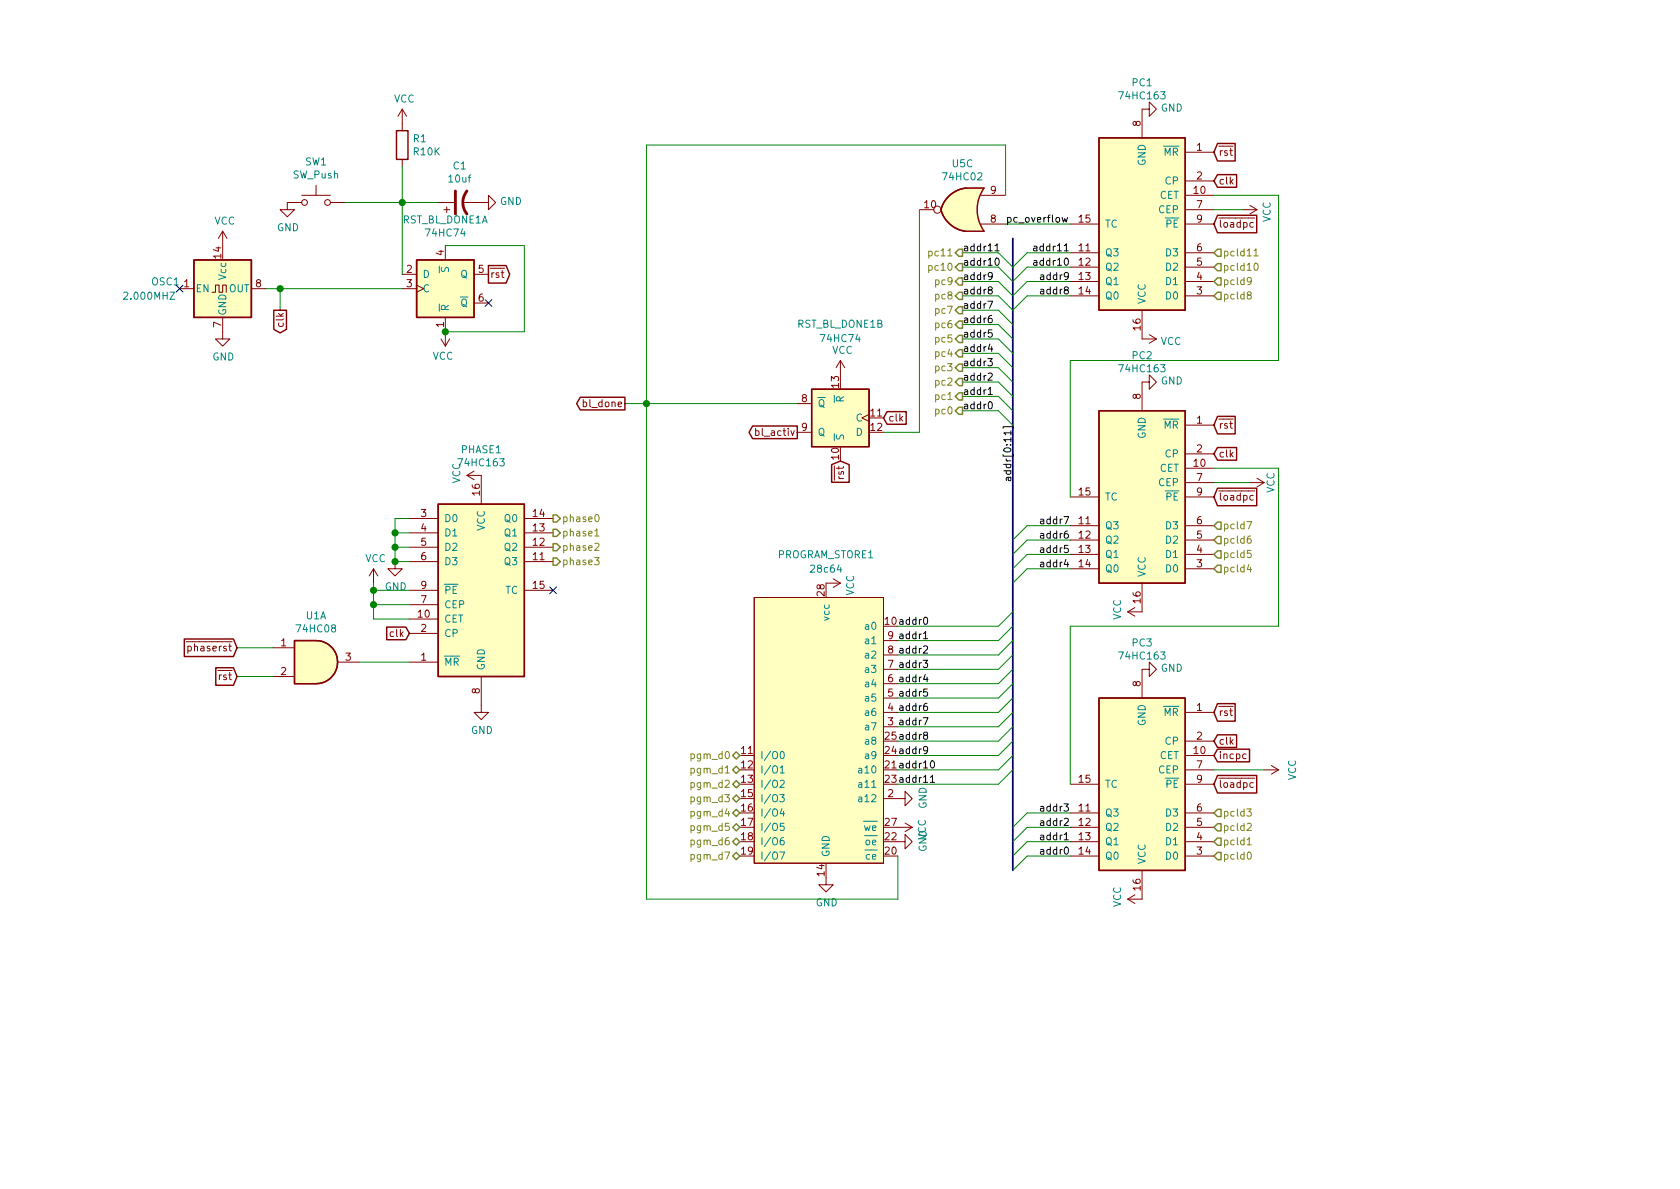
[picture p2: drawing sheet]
<svg xmlns="http://www.w3.org/2000/svg" width="297mm" height="210mm" viewBox="0 0 297 210" stroke-linecap="round" stroke-linejoin="round" font-family="sans-serif">
<g fill="none" stroke="#840000" stroke-width=".18">
<path d="M71.1 19.3v3.8M71.1 19.3l-.7 1.3M71.1 19.3l.8 1.3M203.2 19.3v1.3l1.3-1.3-1.3-1.3v1.3h-1.3v5.1M53.3 35.8h-2.5v1.3h1.3l-1.3 1.2-1.3-1.2h1.3M53.3 34.5h5.1M55.9 32.8v1.7M58.4 35.8h2.6M71.1 28.2v1.3M77.5 35.8h2.8M78.5 37.1h1M79 36.6v1"/>
<path d="M81.8 35.8h4.6v-1.3l1.2 1.3-1.2 1.3v-1.3M162.6 37.1h2.5M173.5 34.5h4.3M173.5 39.6h4.3M189.2 39.6h5.1M209.5 26.9h5.1M209.5 34.5h5.1M209.5 39.6h5.1M209.5 32h5.1M209.5 37.1h5.1M217.3 25.9h.7M219.7 37.1h2.5"/>
<path d="M220.8 38.6h1M221 36.3l1.2 .8M221.6 39.4l-.4-.1-.2 .3 .1 .5h.5M222.2 37.1l-1.2 .7M31.7 51h2.6M37.5 51.7h.6v-1.3h.6v1.3h.7v-1.3h.6v1.3M39.4 56.1v3.8h1.2l-1.2 1.3-1.3-1.3h1.3M39.4 40.9v2.5M39.4 40.9l-.8 1.3M39.4 40.9l.7 1.3M44.4 51h2.6M71.1 48.5h2.6"/>
<path d="M71.1 51h2.6M73.7 50.4l1.2 .6-1.2 .7M78 59.9l.7 1.3M78.7 43.4v2.6M78.7 56.1v5.1M79.5 59.9l-.8 1.3M83.8 48.5h2.6M83.8 53.6h2.6M88.5 47.4h.7M189.2 44.7h5.1M189.2 47.2h5.1M189.2 49.8h5.1"/>
<path d="M189.2 52.3h5.1M201.9 54.9v5h2.6M203.2 59.2l1.3 .7M204.5 59.9l-1.3 .8M209.5 44.7h5.1M209.5 47.2h5.1M209.5 49.8h5.1M209.5 52.3h5.1M133.6 76.2h.4l.2 .2-.1 .6h-.5M133.6 75.7v1.3M141 71.4h2.5M141 76.4h2.5"/>
<path d="M148.6 63.7l-.8 1.3M148.6 63.7v2.6M148.6 63.7l.8 1.3M153.7 73.3l-1.3 .6 1.3 .6M203.2 67.6v1.2l1.3-1.2-1.3-1.3v1.3h-1.3v5M209.5 75.2h5.1M217.3 74.1h.7M69.8 99.3v1.3h1.3l-1.3 1.2-1.2-1.2h1.2M72.4 99.3h5.1M72.4 96.8h5.1M72.4 94.2h5.1M72.4 91.7h5.1"/>
<path d="M82.5 84.1l1.3 .7M82.5 84.1h2.6v5M83.8 83.3l-1.3 .8M92.7 99.3h5.1M92.7 96.8h5.1M92.7 94.2h5.1M92.7 91.7h5.1M189.2 93h5.1M189.2 95.5h5.1M189.2 98h5.1M189.2 87.9h5.1M209.5 82.8h5.1"/>
<path d="M209.5 93h5.1M209.5 95.5h5.1M209.5 98h5.1M209.5 87.9h5.1M209.5 80.3h5.1M209.5 85.3h5.1M220.8 86.8h1M221 85.3h2.5M221.6 87.6h-.4l-.2 .2 .1 .6h.5M222.2 84.6l1.3 .7M223.5 85.3l-1.3 .8M32.9 113.5h1.2"/>
<path d="M33.2 114.3h.4l.2 .2-.1 .6h-.5M33.2 114.3v1.2M48.3 114.5h3.8M48.3 119.6h3.8M59.7 117.1h3.8M66 100.6l-.7 1.2M66 100.6v2.5M66 100.6l.8 1.2M72.4 117.1h5.1M72.4 109.5h5.1M72.4 104.4h5.1M72.4 112h5.1"/>
<path d="M72.4 106.9h5.1M85.1 119.6v6.4h1.3l-1.3 1.2-1.3-1.2h1.3M92.7 104.4h5.1M133.3 105.7h22.9v46.9h-22.9zM133.3 105.7h.1M146 103.1h2.6M147.3 102.4l1.3 .7M148.6 103.1l-1.3 .8M156.2 118.4h2.5M156.2 115.8h2.5M156.2 113.3h2.5M189.2 100.6h5.1"/>
<path d="M199.4 108.2l1.3 .8M200.7 107.4l-1.3 .8M201.9 103.1v5.1h-2.5M203.2 118.4v1.2l1.3-1.2-1.3-1.3v1.3h-1.3v5M209.5 100.6h5.1M156.2 128.5h2.5M156.2 126h2.5M156.2 123.4h2.5M156.2 120.9h2.5M189.2 138.7h5.1M209.5 136.1h5.1M209.5 126h5.1"/>
<path d="M209.5 133.6h5.1M209.5 138.7h5.1M209.5 131.1h5.1M217.3 124.9h.7M220.3 133.4l-.3-.1-.3 .2 .1 .6h.5M220.8 137.6h1M221.6 138.4h-.4l-.2 .2 .1 .6h.5M223.5 136.1h2.6M224.8 135.4l1.3 .7M226.1 136.1l-1.3 .8M146 155.2v1.3h1.3l-1.3 1.2-1.2-1.2h1.2M156.2 141.2h3.8v-1.3l1.3 1.3-1.3 1.3v-1.3"/>
<path d="M158.7 148.8h1.3v-1.2l1.3 1.2-1.3 1.3v-1.3M158.7 146.3h2.6M160 145.5l1.3 .8M161.3 146.3l-1.3 .8M189.2 143.8h5.1M189.2 146.3h5.1M189.2 148.8h5.1M189.2 151.4h5.1M199.4 159l1.3 .8M200.7 158.2l-1.3 .8M201.9 153.9v5.1h-2.5M209.5 143.8h5.1"/>
<path d="M209.5 146.3h5.1M209.5 148.8h5.1M209.5 151.4h5.1"/>
<circle cx="53.8" cy="35.8" r=".51"/>
<circle cx="57.9" cy="35.8" r=".51"/>
<circle cx="165.7" cy="37.1" r=".63"/>
</g>
<g fill="#ffffc2" stroke="#ffffc2" stroke-width=".18">
<path d="M194.3 72.6h15.2v30.5h-15.2z"/>
<path d="M55.9 113.3a3.8 3.8 0 0 1 3.8 3.8 3.8 3.8 0 0 1-3.8 3.8z"/>
<path d="M52.1 113.3h3.8v7.6h-3.8z"/>
<path d="M143.5 68.8h10.2v10.2h-10.2z"/>
<path d="M73.7 46h10.1v10.1h-10.1z"/>
<path d="M194.3 24.4h15.2v30.5h-15.2z"/>
<path d="M133.3 105.7h22.9v46.9h-22.9z"/>
<path d="M194.3 123.4h15.2v30.5h-15.2z"/>
<path d="M34.3 46h10.1v10.1h-10.1z"/>
<path d="M77.5 89.1h15.2v30.5h-15.2z"/>
<path d="M166.4 37.1l5-1.3-.6 5.1a5.2 5.2 0 0 1-4.4-3.8z"/>
<path d="M167.6 34.8a5.2 5.2 0 0 1 3.2-1.6l.6 5.2-5-1.3 .4-1.2z"/>
<path d="M170.8 33.3h3.2z"/>
<path d="M170.8 40.9h3.2z"/>
<path d="M170.8 33.3h3.2a6.7 6.7 0 0 0 0 7.6h-3.2z"/>
</g>
<g fill="none" stroke="#840000" stroke-width=".25">
<path d="M70.1 23.1h2v5.1h-2zM166.4 37.1a5.2 5.2 0 0 0 4.4 3.8M170.8 33.2a5.2 5.2 0 0 0-4.4 3.9M170.8 33.3h3.2a6.6 6.6 0 0 0 0 7.6M194.3 24.4h15.2v30.5h-15.2zM215.3 38.1h6.9v3.1h-6.9l-.7-1.6zM215.3 25.4h3.1v3.1h-3.1l-.7-1.6zM215.3 30.9h3.3v2.2h-3.3l-.7-1.1zM34.3 46h10.1v10.1h-10.1zM48.4 54.9h2.2v3.3l-1.1 .7-1.1-.7zM73.7 46h10.1v10.1h-10.1zM86.4 47h3.1l.6 1.5-.6 1.6h-3.1z"/>
<path d="M170.8 40.9h3.2M102.6 70.3h7.9v2.2h-7.9l-.6-1.1zM133.1 75.3h7.9v2.3h-7.9l-.7-1.2zM143.5 68.8h10.2v10.2h-10.2zM156.8 72.8h3.4v2.2h-3.4l-.6-1.1zM194.3 72.6h15.2v30.5h-15.2zM215.3 79.1h3.3v2.3h-3.3l-.7-1.1zM215.3 73.6h3.1v3.1h-3.1l-.7-1.5zM77.5 89.1h15.2v30.5h-15.2zM147 82.2l1.6-.7 1.5 .7v3.1h-3.1zM215.3 86.3h6.9v3.1h-6.9l-.7-1.5zM32.6 113h8.7l.6 1.5-.6 1.6h-8.7z"/>
<path d="M38.2 118.1h3.1l.6 1.5-.6 1.6h-3.1zM52.1 113.3h3.8a3.8 3.8 0 0 1 3.8 3.8 3.8 3.8 0 0 1-3.8 3.8h-3.8zM68.4 110.9h3.4l.6 1.1-.6 1.1h-3.4zM194.3 123.4h15.2v30.5h-15.2zM215.3 129.9h3.3v2.3h-3.3l-.7-1.1zM215.3 124.4h3.1v3.1h-3.1l-.7-1.5zM215.3 137.1h6.9v3.1h-6.9l-.7-1.5zM215.3 132.5h5.6v2.2h-5.6l-.7-1.1z"/>
</g>
<g fill="none" stroke="#008484" stroke-width=".18">
<path d="M137.9 135.8l.4-.4v1.3M137.9 138.1l.5-.1 .3 .3-.1 .2-.7 .7h.8M137.9 136.7h.8M138 133l.3-.1a.69 .69 0 0 1 .4 .6 .69 .69 0 0 1-.4 .7l-.3-.2-.1-.3zM137.9 140.5h.8l-.4 .5 .3 .1v.6l-.2 .1-.5-.1M137.9 150.7h.8l-.5 1.2M138.3 143l-.4 .9h.8M138.5 148.1l-.3 .1a.87 .87 0 0 0 0 1.2l.4-.1v-.6l-.4-.1-.3 .3M138.5 143.5v.8M138.6 145.6h-.6l-.1 .6 .2-.1 .5 .1v.5l-.2 .2-.5-.2M152.7 145.2h2.4M152.9 147.8h2.2"/>
<path d="M152.9 150.3h2.2M162.6 149.7a.59 .59 0 0 0 .5 .7 .59 .59 0 0 0 .6-.7l-.5-.1v.3"/>
</g>
<path d="M80.5 33.8v4M82.5 33.8a3.3 3.3 0 0 0 0 4" fill="none" stroke="#840000" stroke-width=".51"/>
<path d="M179.1 42.2v111.7" fill="none" stroke="#000084" stroke-width=".3"/>
<g fill="none" stroke="#008400" stroke-width=".18">
<path d="M61 35.8h16.5M71.1 29.5v19M162.6 37.1v39.3h-6.4M177.8 39.6h11.4M177.8 34.5v-8.9h-63.5v133.4h44.4v-7.6M214.6 34.5h11.5v29.2h-36.9v24.2M214.6 37.1h5.1M47 51h24.1M49.5 51v3.9M78.7 43.4h14v15.3h-14M170.2 52.3h6.3l2.6 2.6 2.5-2.6h7.6M170.2 49.8h6.3l2.6 2.5 2.5-2.5h7.6"/>
<path d="M170.2 47.2h6.3l2.6 2.6 2.5-2.6h7.6M170.2 44.7h6.3l2.6 2.5 2.5-2.5h7.6M170.2 59.9h6.3l2.6 2.6M170.2 54.9h6.3l2.6 2.5M170.2 57.4h6.3l2.6 2.5M110.5 71.4h30.5M170.2 62.5h6.3l2.6 2.5M170.2 65h6.3l2.6 2.6M170.2 67.6h6.3l2.6 2.5M170.2 70.1h6.3l2.6 2.5M170.2 72.6h6.3l2.6 2.6M69.8 96.8h2.6"/>
<path d="M69.8 94.2h2.6M72.4 91.7h-2.6v7.6h2.6M189.2 95.5h-7.6l-2.5 2.5M189.2 98h-7.6l-2.5 2.6M189.2 93h-7.6l-2.5 2.5M214.6 82.8h11.5v27.9h-36.9v28M214.6 85.3h6.4M41.9 114.5h6.4M41.9 119.6h6.4M63.5 117.1h8.9M66 103.1v6.4h6.4M66 104.4h6.4"/>
<path d="M66 106.9h6.4M179.1 108.2l-2.6 2.5h-17.8M179.1 113.3l-2.6 2.5h-17.8M179.1 110.7l-2.6 2.6h-17.8M179.1 115.8l-2.6 2.6h-17.8M179.1 118.4l-2.6 2.5h-17.8M189.2 100.6h-7.6l-2.5 2.5M179.1 136.1l-2.6 2.6h-17.8M179.1 120.9l-2.6 2.5h-17.8M179.1 123.4l-2.6 2.6h-17.8M179.1 126l-2.6 2.5h-17.8M179.1 128.5l-2.6 2.6h-17.8"/>
<path d="M179.1 131.1l-2.6 2.5h-17.8M179.1 133.6l-2.6 2.5h-17.8M214.6 136.1h8.9M189.2 143.8h-7.6l-2.5 2.5M189.2 146.3h-7.6l-2.5 2.5M189.2 148.8h-7.6l-2.5 2.6M189.2 151.4h-7.6l-2.5 2.5"/>
</g>
<g fill="none" stroke="#848400" stroke-width=".25">
<path d="M169.5 54.2h.7v1.3h-.7l-.6-.6zM169.5 44.1h.7v1.2h-.7l-.6-.6zM169.5 46.6h.7v1.3h-.7l-.6-.7zM169.5 49.1h.7v1.3h-.7l-.6-.6zM169.5 51.7h.7v1.3h-.7l-.6-.7zM169.5 56.8h.7v1.2h-.7l-.6-.6zM169.5 59.3h.7v1.3h-.7l-.6-.7zM215.3 44.1h.6v1.2h-.6l-.7-.6zM215.3 51.7h.6v1.3h-.6l-.7-.7zM215.3 46.6h.6v1.3h-.6l-.7-.7zM215.3 49.1h.6v1.3h-.6l-.7-.6zM169.5 69.5h.7v1.2h-.7l-.6-.6z"/>
<path d="M169.5 61.8h.7v1.3h-.7l-.6-.6zM169.5 64.4h.7v1.3h-.7l-.6-.7zM169.5 66.9h.7v1.3h-.7l-.6-.6zM169.5 72h.7v1.3h-.7l-.6-.7zM97.8 93.6h.6l.7 .6-.7 .7h-.6zM97.8 96.1h.6l.7 .7-.7 .6h-.6zM97.8 98.7h.6l.7 .6-.7 .6h-.6zM97.8 91.1h.6l.7 .6-.7 .6h-.6zM215.3 99.9h.6v1.3h-.6l-.7-.6zM215.3 97.4h.6v1.3h-.6l-.7-.7zM215.3 94.9h.6v1.2h-.6l-.7-.6zM215.3 92.3h.6v1.3h-.6l-.7-.6z"/>
<path d="M129.5 136.1l.7-.6 .6 .6-.6 .7zM129.5 133.6l.7-.6 .6 .6-.6 .6zM130.2 138l.6 .7-.6 .6-.7-.6zM129.5 143.8l.7-.7 .6 .7-.6 .6zM129.5 151.4l.7-.7 .6 .7-.6 .6zM129.5 148.8l.7-.6 .6 .6-.6 .7zM129.5 146.3l.7-.6 .6 .6-.6 .6zM129.5 141.2l.7-.6 .6 .6-.6 .7zM215.3 145.7h.6v1.2h-.6l-.7-.6zM215.3 143.1h.6v1.3h-.6l-.7-.6zM215.3 150.7h.6v1.3h-.6l-.7-.6zM215.3 148.2h.6v1.3h-.6l-.7-.7z"/>
</g>
<g fill="none" stroke="#848400" stroke-width=".18">
<path d="M220.8 52.2l-.2-.2v-.3l.4-.1 .2 .1v.3l-.6 .2-.1 .2v.2l.3 .3h.2l.2-.3v-.3l-.2-.1M221.2 49.6l-.2 .3-.4-.1-.1-.2 .1-.4 .2-.1h.2l.2 .2a.97 .97 0 0 1-.2 1h-.4M221.7 44.3l.4-.3v1.3M221.7 45.3h.8M221.8 46.7l.2-.2a.67 .67 0 0 1 .5 .7 .67 .67 0 0 1-.5 .6l-.3-.5zM105.1 98.6h.8l-.4 .5 .3 .1 .1 .4-.2 .3-.6-.2M105.2 93.9l.3-.4v1.3M105.2 96.2l.5-.1 .2 .3-.8 .9h.8M105.2 94.8h.7M105.3 91.1l.2-.1a.67 .67 0 0 1 .4 .6 .67 .67 0 0 1-.4 .6l-.3-.2v-.2zM220.4 92.2h.9l-.5 1.3M220.8 99.8l-.3 .9h.8"/>
<path d="M221.1 94.8l-.3 .1a.87 .87 0 0 0 0 1.2l.4-.2v-.5l-.4-.1-.3 .2M221.2 97.3h-.6l-.1 .6 .2-.1 .5 .1v.6l-.2 .1-.5-.1M221.1 100.3v.8M220.4 143h.8l-.4 .5 .4 .2v.5l-.2 .1-.6-.1M220.5 145.7l.5-.1 .2 .3v.2l-.8 .8h.8M220.5 148.5l.4-.4v1.3M220.5 149.4h.7M220.6 150.8l.2-.1a.67 .67 0 0 1 .5 .6 .67 .67 0 0 1-.5 .6l-.2-.1-.1-.3z"/>
</g>
<g fill="none" stroke="#000" stroke-width=".18">
<path d="M187.8 38.4l.2 .9 .3-.6 .2 .6 .2-.9M174.7 53.3h.8l-.5 1.2M175 51.3l-.2-.2v-.3l.2-.1 .3 .1 .1 .3-.6 .2-.1 .2v.3l.3 .2 .3-.1 .1-.1v-.4l-.2-.1M175.3 55.8l-.3 .1a.87 .87 0 0 0 0 1.2l.4-.2v-.5l-.4-.1-.3 .2M175.4 58.3h-.6l-.1 .6 .2-.1 .4 .1 .1 .6-.2 .1-.5-.1M175.4 48.7l-.2 .3-.4-.1-.1-.2 .1-.4 .2-.1h.2l.2 .2a.97 .97 0 0 1-.2 1h-.4M175.9 43.5l.4-.4v1.3M175.9 44.4h.8M176 45.8l.2-.2a.67 .67 0 0 1 .5 .7 .67 .67 0 0 1-.5 .6l-.3-.5zM182.8 43.6h.5v.8M182.8 46.1h.5v.8M183.3 43.8l-.4 .1-.2 .2 .2 .3 .4-.1"/>
<path d="M183.3 46.4h-.4l-.2 .2 .2 .3h.4M174.7 63.4h.7l-.4 .5 .4 .1-.1 .6-.5 .1-.1-.1M174.7 66.1l.5-.1 .2 .3v.2l-.7 .7h.7M174.7 68.9l.4-.4v1.3M174.7 69.8h.7M174.8 71.2l.2-.2a.69 .69 0 0 1 .5 .7 .69 .69 0 0 1-.5 .6l-.2-.1-.1-.4zM175 60.8l-.3 .9h.8M175.3 61.3v.8M177.3 75.8v-.3h1.9v.3M178.7 76.5h-1.2l.3 .4M178.7 76.2v.7M163.2 116.8h.8l-.4 .4 .4 .2-.1 .6h-.5l-.2-.1"/>
<path d="M163.3 114.3l.5-.1 .2 .4v.2l-.8 .7h.8M163.3 112l.4-.3v1.2M163.3 112.9h.7M163.4 109.3l.2-.2a.69 .69 0 0 1 .4 .7 .69 .69 0 0 1-.4 .6l-.2-.1-.1-.4zM163.6 119.2l-.3 .9h.8M163.9 119.7v.9M163.2 126.9h.9l-.6 1.3M163.5 130l-.2-.1v-.3l.2-.1h.4l.1 .4-.6 .2-.1 .1v.3l.2 .2h.4l.1-.2v-.4l-.2-.1M163.9 124.4l-.4 .1a.87 .87 0 0 0 0 1.1l.5-.1v-.5l-.5-.1-.2 .2M164 121.8h-.7v.6l.2-.1 .4 .1 .1 .6-.2 .1-.5-.1M164 132.6l-.2 .2-.4-.1-.1-.1v-.5l.2-.1h.3l.2 .3a.97 .97 0 0 1-.2 .9l-.4 .1M164.5 137.4l.4-.3v1.2"/>
<path d="M164.5 138.3h.7M164.6 134.7l.2-.2a.67 .67 0 0 1 .4 .7 .67 .67 0 0 1-.4 .6l-.3-.5z"/>
</g>
<g fill="#008400" stroke="#008400" stroke-width=".25">
<circle cx="71.1" cy="35.8" r=".51"/>
<circle cx="78.7" cy="58.7" r=".51"/>
<circle cx="49.5" cy="51" r=".51"/>
<circle cx="114.3" cy="71.4" r=".51"/>
<circle cx="69.9" cy="99.3" r=".51"/>
<circle cx="69.9" cy="94.2" r=".51"/>
<circle cx="69.9" cy="96.8" r=".51"/>
<circle cx="66" cy="106.9" r=".51"/>
<circle cx="66" cy="104.4" r=".51"/>
</g>
<path d="M31.1 50.4l1.3 1.3M32.4 50.4l-1.3 1.3M85.8 53l1.2 1.2M87 53l-1.2 1.2M97.2 103.8l1.2 1.2M98.4 103.8l-1.2 1.2" fill="none" stroke="#000084" stroke-width=".18"/>
<g font-size="1.8" fill="#008484">
<text x="198.2" y="17.6">74HC163</text>
<text x="200.2" y="15.3">PC1</text>
<text x="69.6" y="18.1">VCC</text>
<text x="205.2" y="19.7">GND</text>
<text x="54" y="29.3">SW1</text>
<text x="73.1" y="25.2">R1</text>
<text x="73.2" y="27.5">R10K</text>
<text x="80.2" y="30">C1</text>
<text x="168.4" y="29.6">U5C</text>
<text x="202.6" y="29.3" transform="rotate(-90 202.6 29.3)">GND</text>
<text x="205.8" y="27.6">MR</text>
<text x="51.8" y="31.6">SW_Push</text>
<text x="79.5" y="32.3">10uf</text>
<text x="166.9" y="31.9">74HC02</text>
<text x="205" y="35.2">CET</text>
<text x="206.1" y="32.6">CP</text>
<text x="37.9" y="39.7">VCC</text>
<text x="49" y="40.9">GND</text>
<text x="71.1" y="39.5">RST_BL_DONE1A</text>
<text x="75.5" y="41.8">74HC74</text>
<text x="88.4" y="36.2">GND</text>
<text x="195.3" y="40.3">TC</text>
<text x="204.9" y="37.7">CEP</text>
<text x="206.2" y="40.3">PE</text>
<text x="224.7" y="39.3" transform="rotate(-90 224.7 39.3)">VCC</text>
<text x="195.3" y="45.3">Q3</text>
<text x="195.3" y="47.9">Q2</text>
<text x="206.3" y="47.9">D2</text>
<text x="206.3" y="45.3">D3</text>
<text x="22.3" y="53">2.000MHZ</text>
<text x="26.8" y="50.5">OSC1</text>
<text x="34.5" y="51.7">EN</text>
<text x="40" y="49.4" transform="rotate(-90 40 49.4)">Vcc</text>
<text x="40.5" y="51.7">OUT</text>
<text x="74.7" y="49.1">D</text>
<text x="74.7" y="51.7">C</text>
<text x="79.4" y="48.2" transform="rotate(-90 79.4 48.2)">S</text>
<text x="81.4" y="49.1">Q</text>
<text x="195.3" y="50.4">Q1</text>
<text x="195.3" y="53">Q0</text>
<text x="202.6" y="53.8" transform="rotate(-90 202.6 53.8)">VCC</text>
<text x="206.3" y="53">D0</text>
<text x="206.3" y="50.4">D1</text>
<text x="40" y="55.9" transform="rotate(-90 40 55.9)">GND</text>
<text x="79.4" y="55.1" transform="rotate(-90 79.4 55.1)">R</text>
<text x="81.4" y="54.2">Q</text>
<text x="141" y="58">RST_BL_DONE1B</text>
<text x="37.5" y="63.7">GND</text>
<text x="76.5" y="63.6">VCC</text>
<text x="145.3" y="60.5">74HC74</text>
<text x="147.1" y="62.6">VCC</text>
<text x="198.2" y="65.8">74HC163</text>
<text x="200.2" y="63.5">PC2</text>
<text x="205.2" y="61">VCC</text>
<text x="149.2" y="71.1" transform="rotate(-90 149.2 71.1)">R</text>
<text x="205.2" y="68">GND</text>
<text x="144.5" y="72">Q</text>
<text x="144.5" y="77.1">Q</text>
<text x="149.2" y="78" transform="rotate(-90 149.2 78)">S</text>
<text x="151.4" y="74.5">C</text>
<text x="151.4" y="77.1">D</text>
<text x="202.6" y="77.6" transform="rotate(-90 202.6 77.6)">GND</text>
<text x="205.8" y="75.8">MR</text>
<text x="81.4" y="82.5">74HC163</text>
<text x="81.6" y="80.2">PHASE1</text>
<text x="205" y="83.4">CET</text>
<text x="206.1" y="80.9">CP</text>
<text x="81.4" y="85.5" transform="rotate(-90 81.4 85.5)">VCC</text>
<text x="195.3" y="88.5">TC</text>
<text x="204.9" y="86">CEP</text>
<text x="206.2" y="88.5">PE</text>
<text x="225.3" y="87.2" transform="rotate(-90 225.3 87.2)">VCC</text>
<text x="78.5" y="92.3">D0</text>
<text x="78.5" y="94.9">D1</text>
<text x="85.7" y="93.9" transform="rotate(-90 85.7 93.9)">VCC</text>
<text x="89.3" y="94.9">Q1</text>
<text x="89.3" y="92.3">Q0</text>
<text x="195.3" y="93.6">Q3</text>
<text x="206.3" y="93.6">D3</text>
<text x="64.6" y="99.4">VCC</text>
<text x="78.5" y="97.4">D2</text>
<text x="78.5" y="99.9">D3</text>
<text x="89.3" y="99.9">Q3</text>
<text x="89.3" y="97.4">Q2</text>
<text x="137.4" y="98.7">PROGRAM_STORE1</text>
<text x="143.6" y="101.3">28c64</text>
<text x="195.3" y="96.1">Q2</text>
<text x="195.3" y="98.7">Q1</text>
<text x="195.3" y="101.2">Q0</text>
<text x="206.3" y="101.2">D0</text>
<text x="206.3" y="98.7">D1</text>
<text x="206.3" y="96.1">D2</text>
<text x="68" y="104.4">GND</text>
<text x="78.5" y="107.6">CEP</text>
<text x="78.5" y="105">PE</text>
<text x="89.3" y="105">TC</text>
<text x="151" y="105.4" transform="rotate(-90 151 105.4)">VCC</text>
<text x="202.6" y="102.1" transform="rotate(-90 202.6 102.1)">VCC</text>
<text x="52.7" y="111.8">74HC08</text>
<text x="54.1" y="109.5">U1A</text>
<text x="78.5" y="110.1">CET</text>
<text x="78.5" y="112.6">CP</text>
<text x="146.7" y="109.6" transform="rotate(-90 146.7 109.6)">vcc</text>
<text x="153.2" y="111.4">a0</text>
<text x="153.2" y="113.9">a1</text>
<text x="198.2" y="109.6" transform="rotate(-90 198.2 109.6)">VCC</text>
<text x="78.5" y="117.7">MR</text>
<text x="85.7" y="118.6" transform="rotate(-90 85.7 118.6)">GND</text>
<text x="153.2" y="119">a3</text>
<text x="153.2" y="116.5">a2</text>
<text x="198.2" y="116.6">74HC163</text>
<text x="200.2" y="114.3">PC3</text>
<text x="205.2" y="118.8">GND</text>
<text x="153.2" y="124.1">a5</text>
<text x="153.2" y="121.5">a4</text>
<text x="83.3" y="129.8">GND</text>
<text x="153.2" y="131.7">a8</text>
<text x="153.2" y="129.2">a7</text>
<text x="153.2" y="126.6">a6</text>
<text x="202.6" y="128.4" transform="rotate(-90 202.6 128.4)">GND</text>
<text x="205.8" y="126.6">MR</text>
<text x="206.1" y="131.7">CP</text>
<text x="134.4" y="134.2">I/O0</text>
<text x="134.4" y="136.8">I/O1</text>
<text x="152.2" y="136.8">a10</text>
<text x="153.2" y="134.2">a9</text>
<text x="204.9" y="136.8">CEP</text>
<text x="205" y="134.2">CET</text>
<text x="229.2" y="138" transform="rotate(-90 229.2 138)">VCC</text>
<text x="134.4" y="139.3">I/O2</text>
<text x="134.4" y="141.9">I/O3</text>
<text x="152.2" y="141.9">a12</text>
<text x="152.2" y="139.3">a11</text>
<text x="163.8" y="143" transform="rotate(-90 163.8 143)">GND</text>
<text x="195.3" y="139.3">TC</text>
<text x="206.2" y="139.3">PE</text>
<text x="134.4" y="144.4">I/O4</text>
<text x="134.4" y="146.9">I/O5</text>
<text x="134.4" y="149.5">I/O6</text>
<text x="152.8" y="146.9">we</text>
<text x="153.1" y="149.5">oe</text>
<text x="163.7" y="148.5" transform="rotate(-90 163.7 148.5)">VCC</text>
<text x="195.3" y="144.4">Q3</text>
<text x="195.3" y="146.9">Q2</text>
<text x="195.3" y="149.5">Q1</text>
<text x="206.3" y="149.5">D1</text>
<text x="206.3" y="146.9">D2</text>
<text x="206.3" y="144.4">D3</text>
<text x="134.4" y="152">I/O7</text>
<text x="146.7" y="151.6" transform="rotate(-90 146.7 151.6)">GND</text>
<text x="153.2" y="152">ce</text>
<text x="195.3" y="152">Q0</text>
<text x="202.6" y="152.9" transform="rotate(-90 202.6 152.9)">VCC</text>
<text x="206.3" y="152">D0</text>
<text x="144.2" y="160.3">GND</text>
<text x="198.2" y="160.4" transform="rotate(-90 198.2 160.4)">VCC</text>
</g>
<g font-size="1.8" fill="#840000">
<text x="201.7" y="22.3" transform="rotate(-90 201.7 22.3)">8</text>
<text x="211.6" y="26.7">1</text>
<text x="215.4" y="27.6">rst</text>
<text x="175.2" y="34.3">9</text>
<text x="211.1" y="34.3">10</text>
<text x="211.6" y="31.7">2</text>
<text x="215.4" y="32.6">clk</text>
<text x="163.5" y="36.8">10</text>
<text x="175.2" y="39.4">8</text>
<text x="190.8" y="39.4">15</text>
<text x="211.6" y="36.8">7</text>
<text x="211.6" y="39.4">9</text>
<text x="215.4" y="40.3">loadpc</text>
<text x="39.1" y="45.7" transform="rotate(-90 39.1 45.7)">14</text>
<text x="78.5" y="45.2" transform="rotate(-90 78.5 45.2)">4</text>
<text x="190.8" y="44.4">11</text>
<text x="190.8" y="47">12</text>
<text x="211.6" y="47">5</text>
<text x="211.6" y="44.4">6</text>
<text x="32.5" y="50.8">1</text>
<text x="45.2" y="50.8">8</text>
<text x="71.9" y="48.3">2</text>
<text x="71.9" y="50.8">3</text>
<text x="84.6" y="48.3">5</text>
<text x="84.6" y="53.3">6</text>
<text x="86.6" y="49.1">rst</text>
<text x="190.8" y="49.5">13</text>
<text x="190.8" y="52.1">14</text>
<text x="211.6" y="52.1">3</text>
<text x="211.6" y="49.5">4</text>
<text x="39.1" y="57.9" transform="rotate(-90 39.1 57.9)">7</text>
<text x="50.2" y="57.6" transform="rotate(-90 50.2 57.6)">clk</text>
<text x="78.5" y="57.9" transform="rotate(-90 78.5 57.9)">1</text>
<text x="201.7" y="58.4" transform="rotate(-90 201.7 58.4)">16</text>
<text x="141.8" y="71.1">8</text>
<text x="148.3" y="68.5" transform="rotate(-90 148.3 68.5)">13</text>
<text x="201.7" y="70.6" transform="rotate(-90 201.7 70.6)">8</text>
<text x="103.5" y="72">bl_done</text>
<text x="134.1" y="77.1">bl_activ</text>
<text x="141.8" y="76.2">9</text>
<text x="154" y="73.7">11</text>
<text x="154" y="76.2">12</text>
<text x="157" y="74.5">clk</text>
<text x="211.6" y="74.9">1</text>
<text x="215.4" y="75.8">rst</text>
<text x="148.3" y="81.2" transform="rotate(-90 148.3 81.2)">10</text>
<text x="211.1" y="82.5">10</text>
<text x="211.6" y="80">2</text>
<text x="215.4" y="80.9">clk</text>
<text x="84.8" y="87.6" transform="rotate(-90 84.8 87.6)">16</text>
<text x="149.2" y="84.6" transform="rotate(-90 149.2 84.6)">rst</text>
<text x="190.8" y="87.6">15</text>
<text x="211.6" y="85.1">7</text>
<text x="211.6" y="87.6">9</text>
<text x="215.4" y="88.5">loadpc</text>
<text x="74.4" y="91.4">3</text>
<text x="74.4" y="94">4</text>
<text x="94.3" y="94">13</text>
<text x="94.3" y="91.4">14</text>
<text x="190.8" y="92.7">11</text>
<text x="190.8" y="95.2">12</text>
<text x="211.6" y="95.2">5</text>
<text x="211.6" y="92.7">6</text>
<text x="74.4" y="96.5">5</text>
<text x="74.4" y="99.1">6</text>
<text x="94.3" y="99.1">11</text>
<text x="94.3" y="96.5">12</text>
<text x="190.8" y="97.8">13</text>
<text x="190.8" y="100.3">14</text>
<text x="211.6" y="100.3">3</text>
<text x="211.6" y="97.8">4</text>
<text x="74.4" y="106.7">7</text>
<text x="74.4" y="104.1">9</text>
<text x="94.3" y="104.1">15</text>
<text x="145.8" y="105.4" transform="rotate(-90 145.8 105.4)">28</text>
<text x="201.7" y="106.6" transform="rotate(-90 201.7 106.6)">16</text>
<text x="69.1" y="112.6">clk</text>
<text x="74" y="109.2">10</text>
<text x="74.4" y="111.8">2</text>
<text x="33.8" y="115.2">phaserst</text>
<text x="49.7" y="114.3">1</text>
<text x="49.7" y="119.4">2</text>
<text x="61.1" y="116.8">3</text>
<text x="74.4" y="116.8">1</text>
<text x="38.9" y="120.3">rst</text>
<text x="84.8" y="122.7" transform="rotate(-90 84.8 122.7)">8</text>
<text x="201.7" y="121.4" transform="rotate(-90 201.7 121.4)">8</text>
<text x="211.6" y="125.7">1</text>
<text x="211.6" y="130.8">2</text>
<text x="215.4" y="131.7">clk</text>
<text x="215.4" y="126.6">rst</text>
<text x="131.1" y="133.3">11</text>
<text x="131.1" y="135.9">12</text>
<text x="211.1" y="133.3">10</text>
<text x="211.6" y="135.9">7</text>
<text x="215.4" y="134.2">incpc</text>
<text x="131.1" y="138.4">13</text>
<text x="131.1" y="141">15</text>
<text x="131.1" y="143.5">16</text>
<text x="157" y="141">2</text>
<text x="190.8" y="143.5">11</text>
<text x="190.8" y="138.4">15</text>
<text x="211.6" y="143.5">6</text>
<text x="211.6" y="138.4">9</text>
<text x="215.4" y="139.3">loadpc</text>
<text x="131.1" y="146">17</text>
<text x="131.1" y="148.6">18</text>
<text x="156.5" y="148.6">22</text>
<text x="156.5" y="146">27</text>
<text x="190.8" y="146">12</text>
<text x="190.8" y="148.6">13</text>
<text x="211.6" y="148.6">4</text>
<text x="211.6" y="146">5</text>
<text x="131.1" y="151.1">19</text>
<text x="145.8" y="154.9" transform="rotate(-90 145.8 154.9)">14</text>
<text x="156.5" y="151.1">20</text>
<text x="190.8" y="151.1">14</text>
<text x="211.6" y="151.1">3</text>
<text x="201.7" y="157.4" transform="rotate(-90 201.7 157.4)">16</text>
</g>
<g font-size="1.8">
<text x="177.8" y="39.4">pc_overflow</text>
<text x="170.2" y="44.4">addr11</text>
<text x="170.2" y="47">addr10</text>
<text x="183.4" y="44.4">addr11</text>
<text x="183.4" y="47">addr10</text>
<text x="170.2" y="49.5">addr9</text>
<text x="170.2" y="52.1">addr8</text>
<text x="184.4" y="52.1">addr8</text>
<text x="184.4" y="49.5">addr9</text>
<text x="170.2" y="57.1">addr6</text>
<text x="170.2" y="54.6">addr7</text>
<text x="170.2" y="59.7">addr5</text>
<text x="170.2" y="62.2">addr4</text>
<text x="170.2" y="64.8">addr3</text>
<text x="170.2" y="67.3">addr2</text>
<text x="170.2" y="69.8">addr1</text>
<text x="170.2" y="72.4">addr0</text>
<text x="178.8" y="85.3" transform="rotate(-90 178.8 85.3)">addr[0:11]</text>
<text x="184.4" y="95.2">addr6</text>
<text x="184.4" y="92.7">addr7</text>
<text x="184.4" y="100.3">addr4</text>
<text x="184.4" y="97.8">addr5</text>
<text x="156.5" y="110.5">10addr0</text>
<text x="157" y="113">9 addr1</text>
<text x="157" y="118.1">7 addr3</text>
<text x="157" y="115.6">8 addr2</text>
<text x="157" y="125.7">4 addr6</text>
<text x="157" y="123.2">5 addr5</text>
<text x="157" y="120.6">6 addr4</text>
<text x="156.5" y="130.8">25addr8</text>
<text x="157" y="128.3">3 addr7</text>
<text x="156.5" y="135.9">21addr10</text>
<text x="156.5" y="133.3">24addr9</text>
<text x="156.5" y="138.4">23addr11</text>
<text x="184.4" y="143.5">addr3</text>
<text x="184.4" y="148.6">addr1</text>
<text x="184.4" y="146">addr2</text>
<text x="184.4" y="151.1">addr0</text>
</g>
<g font-size="1.8" fill="#848400">
<text x="164.6" y="45.3">pc11</text>
<text x="164.6" y="47.9">pc10</text>
<text x="216.2" y="45.3">pcld11</text>
<text x="216.2" y="47.9">pcld10</text>
<text x="165.6" y="50.4">pc9</text>
<text x="165.6" y="53">pc8</text>
<text x="216.2" y="53">pcld8</text>
<text x="216.2" y="50.4">pcld9</text>
<text x="165.6" y="55.5">pc7</text>
<text x="165.6" y="58">pc6</text>
<text x="165.6" y="60.6">pc5</text>
<text x="165.6" y="63.1">pc4</text>
<text x="165.6" y="65.7">pc3</text>
<text x="165.6" y="70.7">pc1</text>
<text x="165.6" y="68.2">pc2</text>
<text x="165.6" y="73.3">pc0</text>
<text x="99.3" y="94.9">phase1</text>
<text x="99.3" y="92.3">phase0</text>
<text x="216.2" y="93.6">pcld7</text>
<text x="99.3" y="97.4">phase2</text>
<text x="99.3" y="99.9">phase3</text>
<text x="216.2" y="101.2">pcld4</text>
<text x="216.2" y="98.7">pcld5</text>
<text x="216.2" y="96.1">pcld6</text>
<text x="122.5" y="136.8">pgm_d1</text>
<text x="122.5" y="134.2">pgm_d0</text>
<text x="122.5" y="141.9">pgm_d3</text>
<text x="122.5" y="139.3">pgm_d2</text>
<text x="122.5" y="144.4">pgm_d4</text>
<text x="122.5" y="149.5">pgm_d6</text>
<text x="122.5" y="146.9">pgm_d5</text>
<text x="216.2" y="146.9">pcld2</text>
<text x="216.2" y="144.4">pcld3</text>
<text x="216.2" y="149.5">pcld1</text>
<text x="122.5" y="152">pgm_d7</text>
<text x="216.2" y="152">pcld0</text>
</g>
</svg>
